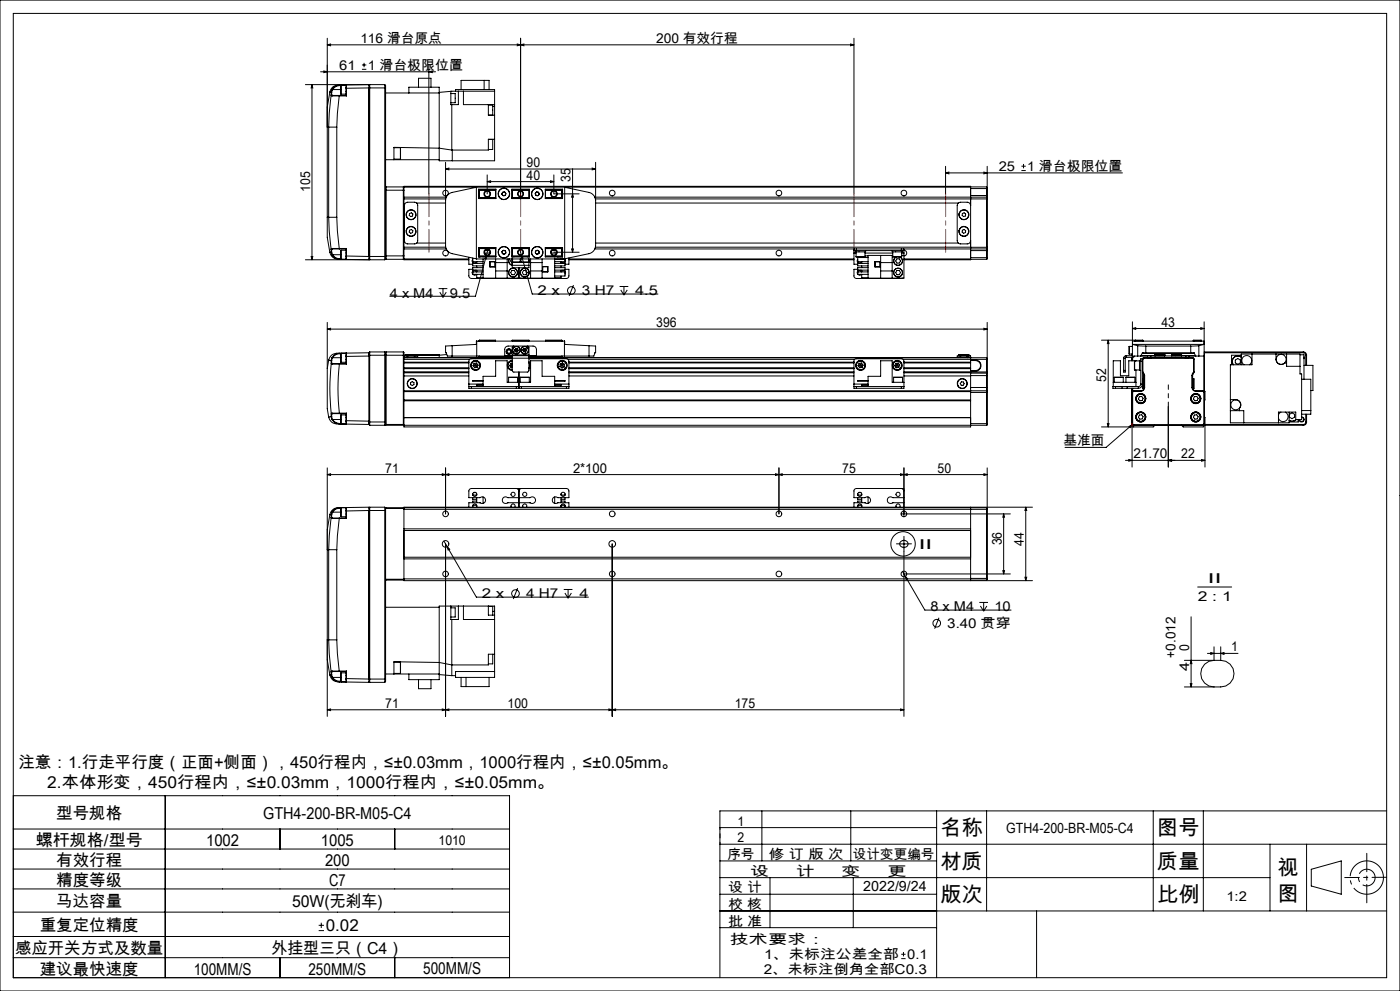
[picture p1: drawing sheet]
<svg xmlns="http://www.w3.org/2000/svg" width="420mm" height="297mm" viewBox="0 0 420 297" stroke-linecap="round" stroke-linejoin="round" font-family="sans-serif">
<g fill="none" stroke="#000" stroke-width=".3">
<path d="M0 0h420v297h-420zM4 4h412v289h-412zM98.2 13.4l1-.2v.5zM98.2 11.5v53.6M108.6 19.5h1.3M109.2 18.8v1.3M128.7 19.5v38.6M155.2 13.2l1 .2-1 .3zM156.2 13.4l1-.2v.5zM156.2 11.5v46.6M255.2 13.2l1 .2-1 .3zM256.2 11.5v46.6"/>
<path d="M256.2 13.4h-158M91.6 25.4h23.8M93.6 25.4l.2 .9h-.5zM93.6 25.4v52.5M96.2 21.5h34.5M97.2 21.3l1 .2-1 .3zM98.6 38.1h2.4M98.6 38.1v27M99 27.6l-.8 4.5v6h.4M99 27.6l.4 .1M99.3 28.5l-.5 5.4-.2 4.2M99.3 28.5l.3 .2"/>
<path d="M99.4 27.7l-.1 .8M99.5 28.4l.3 .2M99.5 28.4l-.2 .1M99.5 27.6v.8M99.5 27.6l-.1 .1M99.6 28.7h2.2M99.7 26.8l-.3 .9M99.7 26.8h.1M99.8 28.6h2M99.8 28.6l-.2 .1M99.8 26.8l-.3 .8M99.8 26.8h2.5"/>
<path d="M101 38.1v27M101.8 28.7l-.8 9.4M101.8 28.6v.1M101.8 28.7h2.1M101.8 28.6h2M101.8 25.5h-.2a2.59 2.59 0 0 0-2.6 2.1M101.8 25.5l8.9-.1v.9M101.8 25.5l-1.1 .3-1 1M101.8 25.5v.1M101.8 25.6l-.8 .2-1.2 1M101.8 25.6h.5M102.3 25.5v2.7"/>
<path d="M102.3 25.5h1.5v3.1M102.3 28.2h1.5M103.8 25.6l.1-.1v1M103.8 26.5h.1M103.8 28.6l.1 .1M103.9 26.5v2.2M108.6 20.8h1.3M110.7 25.6l.2-.2v52.5l-.2-.3M110.7 26.3v50.6M110.7 26.3l-6.8 .2M110.7 26.3h5M115.4 25.4v52.5"/>
<path d="M115.4 25.4l.3 .2v.7M115.7 26.3v30.7M115.7 27.9h16.1M122.7 27.9v-1.8h9.1v22.1h16.6v-13.7M125.6 26.1v-2.6h3.7v2.6M128.7 21.5l1-.2v.5zM135.3 28h1.3v2.8h-1.3M135.3 27.4l-3.5 .3M135.5 31.4v13.6M136.7 27.3v-.5h11.7v5.1M137.5 27.3v4.1h-2.2v-4M138.3 26.8v-2.7h8.4v2.7"/>
<path d="M139 27.3v4.1h9.4M145.2 24.1v2.7M146.5 31.5h1.3v3M146.5 31.4v3.1h1.9M147.8 31.9h.6M148.4 31.9v2.6M148.4 27.3l-13.1 .1M115.7 57v19.7M115.7 47.9h16.1M115.7 57h5.5M115.8 56v21.7M115.8 56h5.2"/>
<path d="M115.8 56l-.1 .2M118.2 47.7h1.9M118.2 44.3h1.9M120.1 44.3l.1 1.7M120.1 44.3v1.7M120.1 46v1.7M120.2 46l-.1 1.7M121 56v21.7M121 56l.2 .2M121.2 56.1v-.3h170v.3M121.2 56.2v.8M121.2 56.1v.1"/>
<path d="M121.2 57v19.7M121.2 59.6h12.5M121.2 59.1h12.7M121.2 56.1h170M133.7 50.7l1-.3v.5zM133.7 48.6v25l.1 .9 .6 .8 .8 .6 7.7 1.7M133.7 50.7h45M135.5 45l-3.7-.6-13.6-.2v3.7M135.7 45v3.2M142.9 56.1l-7.7 1.7-1.1 .9-.4 1.4M142.9 56.1v21.5M143 56.1h-.1"/>
<path d="M143.6 59.1h.1M143.6 56.7h5.2v2.8h-5.2zM143.7 57v2.5M143.7 57h5M143.8 56.9v2.5M143.8 56.9h5M143.8 56.9l-.1 .1M143.8 59.4h5M143.9 59.4v.1M146.2 54.4l1-.2v.5zM146.2 52.4v5.7M146.2 54.4h20"/>
<path d="M146.5 41.8h1.3v3h-1.3M148.4 41.7h-1.9v3.3h-11M148.7 56.9v2.5M148.7 59.2h-5l.1 .2M150.6 58.2l.4 .4M150.8 57.6l-.2 .6M151.4 57.6h-.6M151.4 57.6l.3 .4M151.5 58.6h-.5M151.7 58l-.2 .6M153.6 56.7h5.2v2.8h-5.2zM153.6 56.9h5.2"/>
<path d="M153.6 59.4h5.2M153.7 56.9v2.5M153.7 57h5M153.7 59.2h5M158.7 56.9v2.5M160.6 58l.2 .6M160.8 58.6h.6M160.9 57.6l-.3 .4M160.9 57.6h.6M161.5 57.6l.2 .6M161.7 58.2l-.3 .4M163.6 56.7h5.2v2.8h-5.2z"/>
<path d="M163.6 56.9h4.9M163.7 56.9v2.5M163.7 57h5M163.7 59.2h5l-.2 .2h-4.9M165.2 54.2l1 .2-1 .3zM166.2 52.4v5.7h7.5M168.5 56.9v2.6M168.5 56.9l.2 .1M168.7 57v2.5M168.7 59.1h.1M169.3 56.1h.1M169.4 56.1l7.8 1.7 1.1 .9 .4 1.4"/>
<path d="M169.4 56.1v21.5M171.8 58.1l.2 1h-.5zM171.8 50.5v25.1M177.7 50.4l1 .3-1 .2zM178.4 59.1h117.6M178.7 48.6v25l-.2 .9-.6 .8-.7 .6-7.8 1.7M283.7 51.8l1-.2v.5zM283.7 49.8v8.3M283.7 51.8h53M291.2 58.6v15.5M291.2 58.6h5v.7M291.2 56.1v2.5"/>
<path d="M291.2 56h4.8M295.2 51.6l1 .2-1 .3zM296 59.1v15.5M296 56v3.1M296 56l.2 .5h-5M296 59.1l.2 .2M296.2 59.3v.3h-117.6M296.2 49.8v24.3M306.4 51.1h1.3M306.4 49.8h1.3M307.1 49.1v1.3M91.6 77.9h23.8"/>
<path d="M93.3 76.9h.5l-.2 1zM98.2 65.1v6l.8 4.5M98.2 65.1h.4M98.6 65.1l.2 4.3 .5 5.3M98.6 65.1h2.4M99 75.6a2.63 2.63 0 0 0 2.8 2.1M99.3 74.7l.2 .1M99.3 74.7l.1 .9M99.4 75.6h.1M99.4 75.6l.3 .8M99.4 75.6h-.4M99.5 75.6l.3 .7"/>
<path d="M99.5 74.8v.8M99.6 74.5h2.2M99.6 74.5l-.3 .2M99.6 74.5l.2 .1M99.7 76.4a2.75 2.75 0 0 0 2.1 1.3M99.8 74.6h2M99.8 74.6l-.3 .2M99.8 76.3l-.1 .1M99.8 76.3l.5 .7 1.5 .5M99.8 76.3h2.5M101 65.1l.8 9.4M101.8 74.5v.1"/>
<path d="M101.8 74.6h2M101.8 74.5h2.1M101.8 77.5v.2M101.8 77.5l.5 .1M102.3 75v2.7M102.3 75h1.5M103.8 76.7h.1M103.8 74.6v2.9M103.8 77.5v.2h-1.5M103.9 76.7v1l-.1-.1M103.9 74.5l-.1 .1M103.9 74.5v2.2"/>
<path d="M103.9 76.7l6.8 .2M110.7 76.9v1l-8.9-.2M110.7 76.9h5M115.7 76.7v.9l-.3 .3M115.7 76.7h5.5M115.7 77.5l.1 .2M115.8 77.7h5.2M121.2 71.9l.2 .6M121.2 77.6v.3h19.5M121.2 76.7v.8M121.2 77.5v.1M121.2 74.6h12.7"/>
<path d="M121.2 74.1h12.5M121.2 77.6h19.5M121.2 77.5l-.2 .2M121.4 61.2l-.2 .6M121.6 60.9l.7-.3h2a.96 .96 0 0 1 1 1v10.5a.96 .96 0 0 1-1 1h-2a.96 .96 0 0 1-1-1v-10.5zM122.9 64l.5-.2 .5 .3-.1 .6-.6 .2-.4-.3zM122.9 69l.5-.2 .5 .3-.1 .6-.6 .2-.4-.3zM125 60.9h8.7M125 72.8h8.7M140.7 77.1v2.1h1.1M141.8 77.7l-.1 .8 .5 .4M141.8 77.4v1"/>
<path d="M141.8 78.4h3.1M141.8 78v.4M141.9 78.4a.61 .61 0 0 0 .5 .4 .61 .61 0 0 0 .6-.4v.5M142.9 77.6h26.4M143 78.7l-.4 .2M143 79.7v.5M143.6 75.5h.1M143.6 76.9h.4M143.6 74.6h.1M143.6 74.2h5.2v2.8h-5.2zM143.6 75.1h.1M143.7 74.2v2.5"/>
<path d="M143.7 76.7h5M143.7 76.7l.1 .2M143.8 74.4v2.5M143.8 74.4l-.1 .1h5M143.8 76.9h5M143.8 74.4h5M143.9 74.2v.2M144 76.9v.1M144 76.9h.1M144.9 76.9v.1M144.9 77.6v5.8h21.5v-5.8M144.9 78.9h-3.1v.8h3.1"/>
<path d="M145.4 75.8h1.6M145.5 75.1h1.3M145.9 76.6v1l-.5-.1zM146.4 74.6l-3.8 14.2h-25.7M147 78.4h1.6v1.6h-1.6zM148.5 78.5v1.4h-1.5M148.7 74.4v2.5M148.7 76.9v.1M148.7 77.6v5.8M148.7 78.7h3.5M150.6 75.4l.1 .6M150.7 76l.6 .2"/>
<path d="M151.1 75l-.5 .4M151.1 75l.5 .2M151.6 75.2l.1 .6M151.7 75.8l-.4 .4M152.2 77.6v5.8M152.7 77.6a1.3 1.3 0 0 0 1 1.9M152.8 77.6a1.33 1.33 0 0 0 .9 1.9M153.5 77.6l-.3 .6 .5 .6M153.6 74.2h5.2v2.8h-5.2zM153.6 76.9h5.2M153.6 74.4h5.2M153.6 76.9h.1"/>
<path d="M153.7 79.5v.8h5v-.8M153.7 74.4v2.6M153.7 77.6v1.9M153.7 74.5h5M153.7 76.7h5M153.7 79.5h5M153.8 78.6h2.3M153.8 77.6v1M154.2 76.9v.1M155.9 74.8l.5 1.7M156.1 77.6v1M156.3 78.6h2.3"/>
<path d="M156.3 77.6v1M156.4 76.5l.5 .9-.5 .1zM156.4 76.5l3.3 11.6h37.7M158.2 76.9v.1M158.6 77.6v1M158.7 77.7v1M158.7 76.9h.1M158.7 77.9v.7M158.7 74.4v2.6M158.7 77.6v1.9M159.2 77.6v5.8M159.2 78.7h3.4"/>
<path d="M160.7 75.9l.5 .3M160.7 75.3v.6M161.2 75l-.5 .3M161.2 75l.5 .3M161.7 75.9l-.5 .3M161.7 75.3v.6M162.6 77.6v5.8M162.8 79.9h1.6v1.6h-1.6zM163.6 74.4l5.1 .1h-5M163.6 76.9h4.9M163.6 74.2h5.2v2.8h-5.2zM163.7 74.4v2.5"/>
<path d="M163.7 76.7h5M164.3 79.9h-1.5v1.6h1.5M165.4 75.8h1.6M165.5 75.1h1.3M166.2 75.6h7.5M166.4 76.9v.1M166.4 78.9h3.1v.8h-3.1M166.4 77.7h3.1M166.4 78.4h3.1M167.3 76.9l.1 .1M167.3 76.9h1.5M167.3 76.9h.1"/>
<path d="M168.3 78.7l.4 .2M168.3 77.6v.1M168.3 78.4v.5M168.3 79.7v.5M168.3 78.4a.61 .61 0 0 0 .6 .4 .61 .61 0 0 0 .6-.4M168.5 77.6l-.1 .1M168.5 74.2v2.7M168.7 74.2v2.5M168.7 74.6h.1M168.7 75.5h.1M168.7 75.1h.1M168.7 76.7l-.2 .2"/>
<path d="M168.7 77.6l-.1 .1M169.1 77.6l.2 .1M169.4 77.6l.1 .1M169.4 77.6h-.1M169.5 77.7l.1 .8-.5 .4M169.5 78v.4M169.5 77.7v.7M170.7 77.9h85.5M170.7 77.3v1.9h-1.2M170.7 77.6h85.5M171.5 74.6h.5l-.2 1zM178.4 74.6h78.5"/>
<path d="M178.6 74.1h117.6M178.7 60.9h108.8M178.7 72.8h108.8M256.2 75.1h.7M256.2 75.1v.7M256.2 74.6v.5M256.2 75.8v3.4h1.1M256.2 75.8h.6M256.7 75.1v.4h3v-.4M256.8 76.9h2.7M256.8 75.5v1.4M256.9 74.6v.5"/>
<path d="M256.9 74.6h13.5M256.9 75.1h13.5M257.3 77.7l-.1 .8 .5 .4M257.3 78.4h3.1M257.3 78v.4M257.4 78.4a.61 .61 0 0 0 .5 .4 .61 .61 0 0 0 .6-.4v.5M258.5 78.7l-.4 .2M258.5 77v.2M258.5 79.7v.5M259.5 75.5v1.4M259.5 76.7h.9M259.5 75.8h8.3"/>
<path d="M260.4 77.2h-3.1v1.2M260.4 78.9h-3.1v.8h3.1M262.5 78.4h1.6v1.6h-1.6zM264 78.5v1.4h-1.5M264.2 76.5v6.9M264.2 78.7h3.5M267.7 75.1v.4h3v-.4M267.7 76.5v6.9M267.8 76.9h2.7M267.8 75.5v1.4M268.8 77a1.35 1.35 0 0 0-.4 2.1 1.35 1.35 0 0 0 2.1 0 1.35 1.35 0 0 0-.4-2.1M268.9 77a1.3 1.3 0 0 0-.5 2 1.3 1.3 0 0 0 2.1 0 1.3 1.3 0 0 0-.6-2"/>
<path d="M269.1 77.6h.7l.4 .6-.4 .6h-.7l-.4-.6zM270.4 75.1h.8M270.4 74.6h25.6M270.4 74.6v.5M270.5 75.5v1.4M270.5 76.5h.7M270.5 75.8h.7M271.2 75a.85 .85 0 0 1 .8 .8 .85 .85 0 0 1-.8 .9M271.2 75.1v.7M271.2 74.6v.5M271.2 75.8v7.6h-10.8v-6.9h7.4M271.2 77.6h20"/>
<path d="M288.7 69l.5-.2 .5 .3-.1 .6-.5 .2-.5-.3zM288.7 64l.5-.2 .5 .3-.1 .6-.5 .2-.5-.3zM291.2 61.6a1.02 1.02 0 0 0-1-1h-2a1.02 1.02 0 0 0-1 1v10.5a1.02 1.02 0 0 0 1 1h2a1.02 1.02 0 0 0 1-1M291.2 74.1v.5M291.2 77.6v.3h-20M291.2 74.6v.5M291.2 75.1v2.5M291.2 77.7h4.8M291.2 75.1h5M291.2 77.2h5M296 74.6v3.1M296.2 74.1v.4"/>
<path d="M296.2 74.5v.6M296.2 77.2l-.2 .5M296.2 75.1v2.1M296.2 74.5l-.2 .1M98.2 98.6l1-.2v.5zM98.2 96.6v13.9M98.2 98.6h198M131.6 86.5h2.6M131.9 87.6l1 1.5M132.9 86.5v2.6M133.9 87.6l-1 1.5M141.8 80.7h-1.1v2.3l.7 .5 13.9-.1"/>
<path d="M141.8 81.5v.7h3.1M141.8 81.5h3.1M141.8 81.5v.4M141.9 82.2a.73 .73 0 0 0 1.1 0M142.1 82.2h.6M142.2 81l-.5 .4 .1 .8M142.6 81l.4 .2M143 81v.5a.61 .61 0 0 0-.6-.4 .61 .61 0 0 0-.5 .4M143 82.2v1h1.9M144.9 80.2h-3.1v.8h3.1M148.7 81.2h3.5M153.6 81.1h.7l.4 .6-.4 .6h-.7l-.4-.6z"/>
<path d="M155.7 80.3v3.1M157.1 81.1h.7l.4 .6-.4 .6h-.7l-.4-.6zM159.2 81.2h3.4M166.4 80.2h3.1v.8h-3.1M166.4 81.5h3.1M168.3 81v.5M168.3 82.7v.5h-1.9M168.3 81.5a.61 .61 0 0 1 .6-.4 .61 .61 0 0 1 .6 .4M168.7 81l-.4 .2M169.1 81l.5 .4-.1 .8M169.5 80.7h1.2l-.1 2.3-.7 .5-13.9-.1M169.5 81.5v.4"/>
<path d="M169.5 81.5v1.2h-3.1M172 85.4l-1.3 3.3M185.9 85.9h2.6M186.2 86.9l1 1.5M187.2 85.9v2.5M188.2 86.9l-1 1.5M257.3 80.7h-1.1v2.3l.7 .5 13.9-.1M257.3 81.5v.7h3.1M257.3 81.5h3.1M257.3 81.5v.4M257.4 82.2a.73 .73 0 0 0 1.1 0M257.6 82.2h.7"/>
<path d="M257.7 81l-.5 .4 .1 .8M258.1 81l.4 .2M258.5 81v.5a.61 .61 0 0 0-.6-.4 .61 .61 0 0 0-.5 .4M258.5 82.2v1h1.9M260.4 80.2h-3.1v.8h3.1M264.2 81.2h3.5M269.1 81.1h.7l.4 .6-.4 .6h-.7l-.4-.6zM295.2 98.4l1 .2-1 .3zM296.2 96.6v14.9M339.7 98.5l1-.3v.5zM339.7 96.4v10.7M339.7 98.5h21.5"/>
<path d="M360.2 98.2l1 .3-1 .2zM361.2 96.4v10.3h-1.5M98.2 110.5v12l.4 2.5M98.6 107.9l-.4 2.6M98.6 107.9h.1M98.6 107.9l.7 .2M99.3 108.1l.1 .8M99.4 108.9a67.8 67.8 0 0 0 0 15.1M99.4 108.9l.3 .2M99.5 108.8l.3 .2M99.5 108.8l-.1 .1M99.5 108v.8"/>
<path d="M99.5 108l-.2 .1M99.6 107.1l-.3 1M99.6 107.1l.2 .1M99.7 109.1h2.1M99.8 107.2l-.3 .8M99.8 107.2h2.5M99.8 109h2M99.8 109l-.1 .1M101.8 105.9a2.78 2.78 0 0 0-3.2 2M101.8 105.9a2.54 2.54 0 0 0-2.2 1.2M101.8 105.9v.1M101.8 106l-.9 .2-1.1 1"/>
<path d="M101.8 106h.5M101.8 109.1a64.1 64.1 0 0 0 0 14.7M101.8 109v.1M101.8 109.1h2.1M101.8 109h2M102.3 105.9v2.7M102.3 105.9h.1M102.3 105.9l1.5 .1M102.3 108.6h1.5M103.8 106l.1-.2v1M103.8 106.8h.1M103.8 109l.1 .1"/>
<path d="M103.8 106v3M103.9 106.8v2.3M110.7 105.7v1M110.7 105.7v.8h11.1M110.7 106.7l-6.8 .1M110.7 106.7v19.5M110.7 105.7l-8.9 .2M110.9 105.5v22M110.9 105.5h4.5M110.9 105.5l-.2 .2M115.4 105.5v22M115.4 105.5l.3 .2"/>
<path d="M115.8 105.5l-.1 21M115.8 105.5v21.7M115.8 105.5h5.2M121 105.5v21.7M121 105.5l.2 .1v11.5M121.2 117.1v.3M121.2 117.4v10.5h170v-10.5M121.2 117.4h170M121.2 119.9h170M121.2 117.1h174.8M121.2 110.5h19.5M121.2 110.4h19.5"/>
<path d="M121.2 108.5h19.5M121.2 108.7h19.5M121.2 108.8h19.5M121.2 110.3h19.5M121.2 111.4h19.5M121.2 107.7h19.7M121.2 111.7h19.5M121.2 112.7h19.5M121.8 106.6l.1 .1M121.8 106.3h3M121.8 106.6h3M121.8 106.3v.3"/>
<path d="M122.2 107.2h.1M122.3 106.7v.5h-1.1h32.5M122.3 106.7h-1v.5M122.3 106.7h2M123.2 114.7l.4-.3 .6 .2v.6l-.5 .3-.5-.2zM124.3 106.7h1v.5M124.3 106.7v.5h.7M124.8 106.6l-.1 .1M124.8 106.6h.1M124.8 106.3v.3M124.8 106.3h7v.9M134 106.3l-2.2 .2h-7"/>
<path d="M135.6 103.6l-1.9 .1v2h.2a.92 .92 0 0 0 .3 .9 .92 .92 0 0 0 1 .1h18.5M135.6 103.6l.1 3.6M135.6 103.6l7.3-.4v-1h26.5v1l7.3 .4M140.7 115.8v.6h.7M140.7 115.8h.7M140.7 115.1v.7M140.7 115.1h4.2M141.4 115.8h13.5M141.4 115.8v.6M141.4 116.4h13.5M141.9 109.6l.5 .6M142.2 108.9l-.3 .7"/>
<path d="M142.2 108.9l.5 .6M142.7 109.5l-.8 .1M142.7 109.5l-.3 .7M142.7 109.5l.4 .6M143 108.8l.4 .6M143 108.8l-.8 .1M143 108.8l-.3 .7M143 102.2v4.5M143.1 110.1l-.7 .1M143.4 109.4l-.3 .7M143.4 109.4l-.7 .1M143.7 102.1h5"/>
<path d="M143.7 102.1v.1M143.7 106.7v.5M143.7 106.9h10M143.8 101.9h4.9v.3M143.8 101.9v.3M143.8 106.7v.5M143.8 101.9l-.1 .2M144.9 115.2h-1.9v.4h1.9M144.9 115.8v-3h3.8v-4.7h3.5v6.5h7v-6.5h3.4v4.7h3.8v3M144.9 114.1h-3.1l3.1 .1M151.4 106.7v-2a1.02 1.02 0 0 1 1-1h7.5a1.02 1.02 0 0 1 1 1v2M151.4 106.6h9.5"/>
<path d="M152.6 113.1h2.7M152.6 113.1v1.5M152.9 109.6l.5 .6M153.2 108.9l-.3 .7M153.2 108.9l.5 .6M153.7 106.4v.9M153.7 108a1.5 1.5 0 0 0-1.5 1.5 1.5 1.5 0 0 0 1.5 1.5M153.7 108.2a1.36 1.36 0 0 0-1.4 1.3 1.36 1.36 0 0 0 1.4 1.4M153.7 107.5l-12.7 .1-.3 .7v6.8M153.7 108.2a1.29 1.29 0 0 0-1.3 1.3 1.29 1.29 0 0 0 1.3 1.3M153.7 102.2v-.3h5v.3M153.7 106.4h5"/>
<path d="M153.7 107.3h5M153.7 107.3v3.7M153.7 108.9h-.5M153.7 110.2h-.3M153.7 109.5l-.8 .1M153.7 109.5l-.3 .7M153.7 102.1h5M154.2 103.7l-.5 .4v2.3M154.3 104.9l.3 .5M154.3 104.9h.6M154.6 105.4l.5 .1M154.7 104.4l-.4 .5"/>
<path d="M154.7 104.4l.6 .1M154.7 104.4l.2 .5M154.9 115.8h1.5M154.9 116.4h.8M154.9 104.9l.6 .2M154.9 104.9l.2 .6M154.9 104.9l-.3 .5M154.9 115.8v.6M155.3 113.1v1.5M155.3 104.5l.2 .6M155.3 104.5l-.4 .4M155.5 105.1l-.4 .4"/>
<path d="M155.7 116.4h.7M155.7 111.5v4.9M156.1 113.1h2.7M156.1 113.1v1.5M156.4 115.8h13.5M156.4 116.4h13.5M156.4 115.8v.6M156.8 104.9l.3 .5M156.8 104.9h.6M157.1 105.4l.5 .1M157.2 104.4l-.4 .5M157.2 104.4l.6 .1"/>
<path d="M157.2 104.4l.2 .5M157.4 104.9l-.3 .5M157.4 104.9l.6 .2M157.4 104.9l.2 .6M157.8 104.5l.2 .6M157.8 104.5l-.4 .4M158 105.1l-.4 .4M158.2 103.7l.5 .5v2.2M158.7 107.3l-.2 4.1-4.4 .1-.4-.5M158.7 106.4v.9M158.7 108.4l.1 .1a1.48 1.48 0 0 1-.1 2.1M158.7 108.6a1.42 1.42 0 0 1 0 1.8"/>
<path d="M158.7 107.5l11.5 .1 .5 .7v6.8M158.7 108.7v.1a1.29 1.29 0 0 1 0 1.5M158.7 107.2h137.3M158.7 106.7h18M158.7 106.9h10M158.8 113.1v1.5M163.7 102.1h5M166.4 115.2h1.9v.4h-1.9M166.4 114.1h3.1l-3.1 .1M166.4 115.1h4.3M168 109.9l.6 .4M168.1 109.1l-.1 .8"/>
<path d="M168.1 109.1l.6 .4M168.5 101.9h-4.8v.3M168.5 101.9v.3M168.5 106.7v.5M168.5 101.9l.2 .2M168.7 109.5l-.7 .4M168.7 109.5l-.1 .8M168.7 109.5l.6 .5M168.7 102.1v.1M168.7 106.7v.5M168.7 108.8l-.6 .3M168.7 108.8l.6 .4"/>
<path d="M168.7 108.8v.7M169.3 110l-.7 .3M169.3 102.2v4.5M169.3 109.2v.8M169.3 109.2l-.6 .3M169.9 115.8h.8M169.9 115.8v.6M170.4 107.7h86M170.7 115.8v.6h-.8M170.7 115.1v.7M170.7 110.5h85.5M170.7 110.4h85.5"/>
<path d="M170.7 108.5h85.5M170.7 108.7h85.5M170.7 108.8h85.5M170.7 110.3h85.5M170.7 111.4h85.5M170.7 111.7h85.5M170.7 112.7h85.5M176.7 103.6l2 .1v2h-.3a.89 .89 0 0 1-.3 .9 .89 .89 0 0 1-1 .1h-.4M176.7 103.6v3.1M256.2 115.8h.7M256.2 115.8v.6h.7M256.2 115.1v-7l.3-.5 14.1-.1 .4 .3 .2 .5v8.1h-.8"/>
<path d="M256.2 115.1v.7M256.2 115.1h4.2M256.9 115.8h13.5M256.9 116.4h13.5M256.9 115.8v.6M257.4 109.6l.5 .6M257.7 108.9l-.3 .7M257.7 108.9l.5 .6M258.2 109.5l-.8 .1M258.2 109.5l-.3 .7M258.2 109.5l.4 .6M258.5 108.8l.4 .6"/>
<path d="M258.5 108.8l-.8 .1M258.5 108.8l-.3 .7M258.6 110.1l-.7 .1M258.9 109.4l-.3 .7M258.9 109.4l-.7 .1M260.4 115.2h-1.9v.4h1.9M260.4 114.1h-3.1l3.1 .1M268.1 113.1h2.7M268.1 113.1v1.5M268.4 109.6l.5 .6M268.7 108.9l-.3 .7M268.7 108.9l.5 .6"/>
<path d="M269.2 109.5l-.8 .1M269.2 109.5l-.3 .7M269.2 109.5l.4 .6M269.5 108.8l.4 .6M269.5 108.8l-.8 .1M269.5 108.8l-.3 .7M269.6 110.1l-.7 .1M269.9 109.4l-.3 .7M269.9 109.4l-.7 .1M270.4 115.8h.8M270.4 115.8v.6M270.8 113.1v1.5"/>
<path d="M271.2 110.5h20M271.2 110.4h20M271.2 108.5h20M271.2 108.7h20M271.2 108.8h20M271.2 110.3h20M271.2 114.6h-3.5v-6.5h-3.5v4.7h-3.8v3M271.2 111.4l25 .1M271.2 111.7h20M271.2 112.7h20M287.7 106.6l.1 .1M287.7 106.3h3"/>
<path d="M287.7 106.6h3M287.7 106.3v.3M288.2 106.7v.5h-.7M288.2 106.7h-1v.5M288.2 106.7h2M288.4 114.4l.6 .1 .2 .5-.3 .5h-.5l-.3-.6zM290.2 106.7v.5h1M290.2 106.7h1v.5M290.7 106.6l-.1 .1M290.7 106.6h.1M290.7 106.3v.3M291.2 112.7v4.7"/>
<path d="M291.2 107.2v4.6M291.2 111.8v.9M291.2 107.9h1.5M291.2 117.6h5M291.2 116.1h5M291.2 111.1h1.5M291.2 111.2h1.5M291.2 111.8h4.8M291.2 108.1h1.5M291.2 112.6h5M292.7 107.9a1.66 1.66 0 0 1 1.6 1.7 1.66 1.66 0 0 1-1.6 1.6M292.7 108.1a1.5 1.5 0 0 1 1.5 1.5 1.5 1.5 0 0 1-1.5 1.5"/>
<path d="M292.7 107.9v.2M292.7 111.1v.1M296 117.1v10.4M296 111.8v5.3M296 107.2v4.6M296 107.2l.2 .5h-25.3M296 117.1l.2 .2M296.2 117.3v.3M296.2 116.1v1.2M296.2 111.5v.2M296.2 111.7v.9M296.2 112.6v3.5"/>
<path d="M296.2 117.6v9.4M296.2 111.7l-.2 .1M330.4 101.9h12.4M332.5 101.9v26M332.5 101.9l.2 1.1h-.5zM334 115.8l-.1 .6h.7M334 114.6h6.8M334 115.8h7.5M334.3 113.1h2.7M334.3 113.1v1.5M334.6 116.4h2M334.6 115.8v.6"/>
<path d="M336.6 116.4h1.5M336.6 115.8v.6M337 113.1v1.5M337.1 111v.5h.5v-.5M337.1 107.3h.5M337.1 111h.5M337.1 107.3v3.7M337.6 107.3v3.7M337.8 113.1h2.7M337.8 113.1v1.5M337.8 106.6l-.5 .2-.2 .5M337.8 107.1l-.2 .2"/>
<path d="M337.8 106.6h1.9M337.8 106.6v.5M337.8 107.1h1.9M338.1 116.4h3.4M338.1 115.8v.6M338.8 103.8v2.3M338.8 106.1h.9M338.8 103.8h.9M339.5 106.5h.2M339.5 119.9l.1 .1M339.5 106.5v.1M339.5 107.1v1"/>
<path d="M339.5 116.4v10.1M339.5 106.1v.4M339.6 107.1v1M339.6 116.4v.7M339.6 117.6v9.4M339.6 117.6h.2M339.7 106.1l-.1 .5M339.7 102.2h21.5M339.7 106.7h1.6M339.8 107.1v1M339.8 116.4v.7M339.8 117.6v9.4"/>
<path d="M340.1 117.3l-.3 .3M340.1 117.3h-.3l-.2 .3M340.1 117.3h2.1M340.3 108.2l.1 2.7zM340.4 106.7l-.7 .4M340.4 110.9h1.4M340.5 102.1h2.5M340.5 102.1v.1M340.5 113.1v1.5M340.5 102.1l.1-.2v.3M340.8 108.1v.1M340.8 110.9v4.9"/>
<path d="M341.3 103.6l2.4 .1M341.3 106.7h.9M341.3 103.6v3.1M341.5 115.8v.6M341.8 118.9l.7-.1 .4 .6-.2 .6-.8 .1-.4-.5zM341.8 108.2l-3.2-.1v4.5h-2.5v-4.5h-2.1v7.7M342.2 117.1h-2.6l-.1 .3M342.2 108h-.4v3h.4M342.2 115.1l-.2 .5-.5 .2M342.2 106.7h2M342.2 115.1h.5M342.2 108.3h.5"/>
<path d="M342.2 108.3v6.8M342.2 117.1v.2M342.3 106.6h4.2M342.7 107.7v-.2h-.5v.8M342.7 115.1a1.26 1.26 0 0 1-1.2 1.3M342.7 107.7h.2M342.7 107.7v7.4M342.8 105.9h15.3M342.8 101.9v.3M342.8 105.7v.2M342.8 101.9l.2 .2M342.9 113.4v3"/>
<path d="M342.9 111.5l.1 .2M342.9 111.5l-.2 .1 .2 .2M342.9 113.4h.2M342.9 116.4h.2M342.9 107.7v3.8M342.9 111.8l.3 .8M342.9 111.9l.3 .8M342.9 105.7l-.1 .2M343 102.1v.1M343 111.7l.4 .9M343 111.7l-.1 .1M343.1 113.4l.1 .2"/>
<path d="M343.1 113.4v3M343.2 112.6l-.1 3.8M343.2 107.3l-.3 .4M343.2 107.2l-.5 .5M343.2 107.2h14.5M343.2 107.3h14.5M343.2 112.6h.2M343.2 107.2v.1M343.3 107.2l-.6 .5M343.4 116.1a1.14 1.14 0 0 1-1.2 1.2M343.4 116.1h-.2a.96 .96 0 0 1-1 1M343.4 112.6v3.5"/>
<path d="M343.7 105.7h-.2a1.01 1.01 0 0 0-1.3 1M343.7 103.7h13.5M343.7 105.7h13.5M343.7 103.7v2M344.2 106.7h1v.5h-1zM344.5 107.2h.1M345.2 106.7h10.5M345.5 107.2h.1M346.5 106.3h3M346.5 106.6l.1 .1M346.5 106.6h3M346.5 106.3v.3"/>
<path d="M349.5 106.6l-.1 .1M349.5 106.3v.3M351.5 106.3h3M351.5 106.6v.1M351.5 106.6h3M351.5 106.3v.3M354.5 106.6l-.1 .1M354.5 106.6h4.2M354.5 106.3v.3M355.5 107.2h.1M355.7 106.7h1v.5h-1zM356.5 107.2h.1"/>
<path d="M356.7 106.7h2M357.2 105.7h.3a1.01 1.01 0 0 1 1.2 1M357.2 103.7v2M357.6 116.1a1.14 1.14 0 0 0 1.1 1.2M357.6 116.1h.1M357.6 112.6h.1M357.6 112.6v3.5M357.7 107.2l.5 .5M357.7 107.3l.4 .4M357.7 116.1a1.02 1.02 0 0 0 1 1M357.7 107.2v.1M357.7 112.6v3.5"/>
<path d="M357.9 113.4l-.1 .2M357.9 113.4v3M357.9 113.4h.2M357.9 116.4h.2M358 111.7l-.4 .9M358 102.1h2.5M358 102.1v.1M358 111.7l.1 .1M358 111.9l-.2 .5 .1 4M358 105.7l.1 .2M358.1 111.5l-.1 .2M358.1 111.8l-.4 .8"/>
<path d="M358.1 111.5h.1M358.1 107.7h.1M358.1 107.7v3.8M358.1 113.4v3M358.1 101.9h2.2M358.1 101.9v.3M358.1 105.7v.2M358.1 101.9l-.1 .2M358.2 111.5l-.1 .3M358.2 107.7v3.8M358.3 118.9l.7-.1 .4 .6-.2 .6-.7 .1-.5-.5zM358.7 117.1l2.7 .1 .1 2.7-.2 .1"/>
<path d="M358.7 106.7h1M358.7 117.3h2.1M358.7 117.1v.2M359.7 103.6l-2.5 .1M359.7 103.6v3.1M360.3 101.9l.2 .2M360.3 101.9v.3M360.5 102.1v.1M360.8 117.3l.3-.1 .2 .4M360.8 117.3l.4 .3M361.2 117.6h.1M361.2 106.7v10.4"/>
<path d="M361.2 117.6v9.4M361.2 103.2h-21.4l1.5 .4M361.2 103.2l-1.5 .4M361.2 102.2v1M361.2 106l.1 .5M361.2 106.5h.1M361.2 105.5h29.8M361.2 105.7h29.8M361.3 106.5v10.6M361.3 117.6v9.4M369.1 119.8h1.6a1.56 1.56 0 0 1 1.4 .9 1.56 1.56 0 0 1-.3 1.7v.7M370.6 107.9l.7-.4 .8 .4v.9l-.8 .4-.7-.4z"/>
<path d="M371.3 106.6l1.1 .4M371.3 106.6a1.7 1.7 0 0 0-1.3 2.7M371.3 106.7a1.64 1.64 0 0 0-1.4 .9 1.64 1.64 0 0 0 .1 1.7M371.3 106.7l1.1 .3M372.4 106.5h-2.9v2.8M372.4 109.3v-3.2h17.6v6h.5v13.7h-1.8M373.2 109.3a1.5 1.5 0 0 1-.3-2.2 1.5 1.5 0 0 1 2.3 0 1.5 1.5 0 0 1-.4 2.2M375.6 106.1v3.2h-6.5v17.4h17.7v-3.2M382.8 106.1v1.6a1.55 1.55 0 0 0 .9 1.4 1.55 1.55 0 0 0 1.7-.3h.6M386 106.1v3.7h4M390 106.3h1.2v7.4M390.5 113.7h2.7v10.4h-2.7"/>
<path d="M391 105.7l.6 .3 .1 .5M391 105.5a.96 .96 0 0 1 1 1M391 105.5v.2M391.2 106.9v.6M391.2 109.5h2.7v7.5h-.7M391.7 106.5h.3M391.7 106.5v3M392 106.5v3M98.6 125a2.68 2.68 0 0 0 3.2 2.1M98.6 125h.1M99.3 124.8l.2 .1M99.3 124.8l.3 1"/>
<path d="M99.3 124.8l-.7 .2M99.4 124l.1 .1M99.4 124l-.1 .8M99.5 124.9l.3 .8M99.5 124.1v.8M99.6 125.8a2.75 2.75 0 0 0 2.2 1.3M99.7 123.8h2.1M99.7 123.8l-.3 .2M99.7 123.8l.1 .2M99.8 125.7l-.2 .1M99.8 125.7l.5 .7 1.5 .5M99.8 125.7h2.5"/>
<path d="M99.8 124h2M99.8 124l-.3 .1M101.8 126.9v.2M101.8 127.1l8.9 .1M101.8 126.9h.5M101.8 123.8v.2M101.8 123.8h2.1M101.8 124h2M102.3 127h.1M102.3 124.4v2.6M102.3 124.4v2.7M102.3 124.4h1.5"/>
<path d="M103.8 126.1h.1M103.8 124v3.1h-1.5M103.9 126.1v1l-.1-.1M103.9 123.8l-.1 .2M103.9 123.8v2.3M103.9 126.1l6.8 .1M110.7 126.2v1M110.7 127.2l.2 .3M110.9 127.5h4.5M115.7 126.5h-5v.7M115.7 126.5v1h180.3M115.7 127.2l-.3 .3"/>
<path d="M115.8 127.2l-.1 .1M115.8 127.2h5.2M121 127.2l.2 .1M121.2 120.1h170M121.2 125.1h170M121.2 125.2h170M291.2 127h5M296.2 127l-.2 .5M332.2 127h.5l-.2 .9zM338.6 137.7l1 .3-1 .2zM338.7 127.8l.9-.5-.6 .9zM339.5 126.5l.1 .5"/>
<path d="M339.5 126.5h.1M339.6 127l.5 .5M339.6 127h.2M339.6 127.3l-7.8 6.8h-12.3M339.8 127l.3 .3M340.1 127.9l-.5-.4v12.5M340.1 127.5h20.7M340.1 127.3h20.7M340.1 127.3v.2M341.8 124.4l.7-.1 .4 .6-.2 .7h-.8l-.4-.5zM346.5 127.5l-.5 .4h-15.6M350.5 138l1-.3v.5z"/>
<path d="M350.5 121.9v18.1M354.5 127.5l.5 .4h6l.5-.4h29.5M358.3 124.4l.7-.1 .4 .6-.2 .7h-.7l-.5-.5zM360.5 137.7l1 .3-1 .2zM360.8 127.3v.2M361.2 127l-.4 .3M361.2 127h.1M361.3 127l-.5 .5M361.3 125l.2 .1v14.9M361.5 127.2h29.5M361.5 138h-23.9M369.1 123.1h4v3.6"/>
<path d="M384.3 123.5l-.8 .9M385.6 123.5a1.5 1.5 0 0 1 .4 2.5 1.5 1.5 0 0 1-2.5-.6M386.9 124.2l.7-.5 .8 .5v.8l-.8 .5-.7-.5zM388.7 125.8v-2.3h-5.2v3.2M388.8 125.8a1.64 1.64 0 0 1-2 .2M388.8 125.8a1.78 1.78 0 0 1-2 .3M389.5 125.8v.7h-2.7M390.5 125.1a.62 .62 0 0 1 .6 .6 .62 .62 0 0 1-.6 .6 .62 .62 0 0 1-.6-.5M390.5 125a.77 .77 0 0 1 .7 .7 .77 .77 0 0 1-.7 .8 .77 .77 0 0 1-.8-.7M390.5 123h2.7M391 127.2v.3M391.7 126.5l-.1 .4-.6 .3"/>
<path d="M391.7 126.5h.3M391.7 124.1v2.4M392 126.5a.96 .96 0 0 1-1 1M392 124.1v2.4M98.2 142.2l1-.2v.5zM98.2 140.2v74.5M99 154.2l-.8 4.5v6h.4M99 154.2l.4 .1M99.3 155.2l-.7 9.5M99.3 155.2l.3 .2M99.4 154.3l-.1 .9M99.5 155l-.2 .2"/>
<path d="M99.5 155l.3 .3M99.5 154.3v.7M99.5 154.3h-.1M99.6 155.4h2.2M99.7 153.4l-.3 .9M99.7 153.4l.1 .1M99.8 155.3h2M99.8 155.3l-.2 .1M99.8 153.5l-.3 .8M99.8 153.5h2.5M101.8 155.4l-.8 9.3M101.8 155.3v.1"/>
<path d="M101.8 155.4h2.1M101.8 155.3h2M101.8 152.1h-.2a2.59 2.59 0 0 0-2.6 2.1M101.8 152.1l8.9-.1v1M101.8 152.1l-1.1 .3-1 1M101.8 152.1v.2M101.8 152.3l-.8 .2-1.2 1M102.3 152.3h-.5M102.3 152.1v2.8M102.3 152.1h1.5v.2M102.3 154.9h1.5M103.8 152.3l.1-.2v1"/>
<path d="M103.8 155.3l.1 .1M103.8 153.1h.1M103.8 152.3v3M103.9 153.1v2.3M110.7 153v50.5M110.7 153l-6.8 .1M110.7 153h5M110.9 152v52.5M110.9 152h4.5M110.9 152l-.2 .3M115.4 152v52.5M115.4 152l.3 .3"/>
<path d="M115.7 152.3v51.2M115.7 152.3h5.5M115.7 152.4h5.5M121.2 152.1h174.8M121.2 158.5h170M121.2 159h170M132.7 142l1 .2-1 .3zM133.7 140.2v13.8M133.7 142.2l1-.2v.5zM140.7 152v-1.3h3.2a1.04 1.04 0 0 0 1.5-.1 1.04 1.04 0 0 0 0-1.4 1.04 1.04 0 0 0-1.5 0h-3.2v-2.1l.2-.5 .5-.2h13.5l.5 .2 .3 .5 .2-.5 .5-.2h13.5l.6 .2 .2 .5v2.1h-3.3a1.04 1.04 0 0 0-1.4 0 1.04 1.04 0 0 0 0 1.4 1.04 1.04 0 0 0 1.4 .1h3.3v1.3M141.8 148l.1 .4 1.1-.1v-.3M141.8 149.2v.4h1.2"/>
<path d="M141.8 151.5v.3M141.9 151.4h1.1M141.9 152a.64 .64 0 0 1 .5-1 .64 .64 0 0 1 .5 1M142.1 147.6h.6M143 149.2v1.5M143 151.5v.3M143 150.2h-1.2v.5M144.9 148.9v2M150.8 149.3a1.08 1.08 0 0 1 1.6-.1h6.5a1.04 1.04 0 0 1 1.5 0 1.04 1.04 0 0 1 0 1.4 1.04 1.04 0 0 1-1.5 .1h-6.6a1.01 1.01 0 0 1-1.3-.1 1.01 1.01 0 0 1-.2-1.3zM153.4 152a.64 .64 0 0 1 .5-1 .64 .64 0 0 1 .5 1M155.3 146.5h.7M155.7 146.5v5.5"/>
<path d="M156.9 152a.63 .63 0 0 1 .5-1 .63 .63 0 0 1 .5 1M166.4 148.9v2M168.3 148v.3M168.3 149.2v1.5M168.3 151.5v.3M168.3 150.2h1.2v.5M168.3 151.4h1.2M168.4 152a.63 .63 0 0 1 .5-1 .63 .63 0 0 1 .5 1M169.5 148v.3l-1.2 .1M169.5 149.2v.4h-1.2M169.5 151.5v.3M232.7 142l1 .2-1 .3z"/>
<path d="M233.7 140.2v13.8M233.7 142.2l1-.2v.5zM257.3 148l.1 .4 1.1-.1v-.3M257.3 149.2v.4h1.2M257.3 151.5v.3M257.4 151.4h1.1M257.4 152a.64 .64 0 0 1 .5-1 .64 .64 0 0 1 .5 1M257.6 147.6h.7M258.5 149.2v1.5M258.5 151.5v.3M258.5 150.2h-1.2v.5M260.4 148.9v2"/>
<path d="M268.9 152a.64 .64 0 0 1 .5-1 .64 .64 0 0 1 .5 1M270.2 142l1 .2-1 .3zM270.3 154h32.8M270.8 146.5h.4M271.2 142.2l1-.2v.5zM271.2 140.2v14.7M271.2 147.1l-.3-.5-.5-.2h-13.5l-.5 .2-.2 .4v2.2h3.2a1.04 1.04 0 0 1 1.5 0 1.04 1.04 0 0 1 0 1.4 1.04 1.04 0 0 1-1.5 .1h-3.2v1.3M271.2 149.2h-3.3a1.04 1.04 0 0 0-1.4 0 1.04 1.04 0 0 0 0 1.4 1.04 1.04 0 0 0 1.4 .1h3.3M291.2 152v22M295.2 142l1 .2-1 .3zM296 152.1v21.7M296 152.1l.2 .5h-175"/>
<path d="M296.2 140.2v33.2M296.2 142.2h-198M301.1 154l.2 1h-.5zM301.1 154v18M307.7 152l.3 1h-.5zM307.7 152v22M309.7 152h-188.5v22h188.5M98.6 164.7h2.4M98.6 164.7v27.1M101 164.7v27.1M115.7 173.7h5.5M115.7 173.6h5.5"/>
<path d="M121.2 173.5h170M121.2 167.5h170M121.2 167h170M133.2 162.1l1 1.8M133.7 163v51.7M134.2 163.9l.7 .7-.5 .2zM134.2 163.9l8.7 15.1h33.6M155.3 176.2l-1.3 3.3M169.1 176.7h2.6M169.5 177.7l.9 1.6M170.4 176.7v2.6M171.4 177.7l-1 1.6"/>
<path d="M183.7 163v51.7M269.9 163h2.5M270.2 162.3a1.19 1.19 0 0 1 1.6-.2 1.19 1.19 0 0 1 .3 1.6 1.19 1.19 0 0 1-1.6 .2 1.19 1.19 0 0 1-.3-1.6zM270.8 171.3l.8 1.5M271.2 165.3v49.4M271.2 161.7v2.5M271.2 172h31.9M271.6 172.8l.7 .7-.4 .2zM271.6 172.8l5.9 10h25.8M291.2 173.8h4.8M291.2 173.4h5M296.2 173.4l-.2 .4"/>
<path d="M300.8 171h.5l-.2 1zM307.5 173h.5l-.3 1zM359.3 175.9h10.2M98.6 191.8l.2 4.2 .5 5.4M98.6 191.8h2.4M98.6 191.8h-.4v6l.8 4.5M101 191.8l.8 9.3M115.7 182h16.1M118.2 198.4h1.9M120.1 198.4v3.4M135.3 182.2h1.3v2.7h-1.3M135.3 181.6v4.1h2.2v-4.1"/>
<path d="M135.5 185.7v16.8M139 181.6v4.1h9.4M146.5 181.7h1.3v2.7M146.5 181.6v2.8h1.9M147.8 196.1v2.9h-1.3M147.8 183.2h.6M148.4 183.2v1.2M148.4 183.2v-1.6h-16.6v22.1h-9.1v-1.7M148.4 196.1h-1.9v3.2h-11l-3.7-.8-13.6-.2v3.7M148.4 184.4v18.6h-11.7v-1.7h11.7M281.7 185.1l-1.3 3.3M293.8 180.5h2.6"/>
<path d="M294.1 181.6l1 1.6M295.1 180.5v2.7M296.1 181.6l-1 1.6M355.3 197.9h10.9M357.3 197.9l.3 1h-.5zM357.3 184.9v21M362.2 195.8h9.2M363.2 195.6l1 .2-1 .3zM364.2 193.8v4.1a4 4 0 0 0-4 4 4 4 0 0 0 4 4M366.2 195.8l1-.2v.5zM366.2 197.9a4 4 0 0 1 4 4 4 4 0 0 1-4 4h-10.9M366.2 193.8v4.1"/>
<path d="M98.2 212.7l1-.2v.5zM98.2 212.7h173M99 202.3a2.63 2.63 0 0 0 2.8 2.1M99.3 201.4l.2 .1M99.3 201.4l.1 .8M99.4 202.2h.1M99.4 202.2l.3 .9M99.4 202.2l-.4 .1M99.5 202.2l.3 .8M99.5 201.5v.7M99.6 201.1h2.2M99.6 201.1l-.3 .3"/>
<path d="M99.6 201.1l.2 .2M99.7 203.1a2.75 2.75 0 0 0 2.1 1.3M99.8 201.3h2M99.8 201.3l-.3 .2M99.8 203l-.1 .1M99.8 203l.5 .7 1.5 .5M99.8 203h2.5M101.8 201.1v.2M101.8 201.1h2.1M101.8 201.3h2M101.8 204.2v.2M101.8 204.2h.5"/>
<path d="M102.3 201.6v2.8M102.3 201.6h1.5M103.8 203.4h.1M103.8 201.3v2.9M103.8 204.2l-1.5 .2M103.9 203.4v1l-.1-.1M103.9 201.1l-.1 .2M103.9 201.1v2.3M103.9 203.4l6.8 .1M110.7 203.5v1l-8.9-.1M110.7 204.3l.2 .2M110.7 203.5h5"/>
<path d="M110.9 204.5h4.5M115.7 203.5v.8l-.3 .2M115.7 202h16.1M118.2 201.8h1.9M125.6 203.7v2.7h3.7v-2.7M131.8 202.2l3.7 .3M132.7 212.5l1 .2-1 .3zM133.7 212.7l1-.2v.5zM135.5 202.5h1.2M138.3 203v2.8h8.4v-2.8M139.8 203v2.8M182.7 212.5l1 .2-1 .3z"/>
<path d="M183.7 212.7l1-.2v.5zM270.2 212.5l1 .2-1 .3zM357.1 204.9h.5l-.3 1zM4 238.5h148.9v54.5M49.6 238.5v54.5M4 248.5h148.9M4 254.5h148.9M84 248.5v6M118.4 248.5v6M216 253h200M216 248h65M216 258h65"/>
<path d="M228.6 243v15M255.2 243v15M281 243v50M296 243v30M346 243v30M361 243v30M381 253v20M392 253v20M416 243h-200v50M4 260.5h148.9M4 266.4h148.9M4 273.4h148.9"/>
<path d="M95.6 278.9h1.6M95.6 277.3h1.6M96.4 276.5v1.6M216 278h65M216 273h200M216 263h165M216 268h65M231 263v15M256 263v15M311 273v20M393.4 260.5l9-2.5v10l-9-2.5zM4 280.7h148.9"/>
<path d="M4 287h148.9M84 287v6M118.4 287v6M270.4 287.3h1.3M270.4 286h1.3M271 285.3v1.3"/>
<circle cx="133.7" cy="57.9" r=".84"/>
<circle cx="146.2" cy="58.1" r=".84"/>
<circle cx="146.2" cy="58.1" r="1.01"/>
<circle cx="151.2" cy="58.1" r="1.73"/>
<circle cx="151.2" cy="58.1" r="1.68"/>
<circle cx="156.2" cy="58.1" r=".75"/>
<circle cx="156.2" cy="58.1" r=".89"/>
<circle cx="161.2" cy="58.1" r="1.67"/>
<circle cx="161.2" cy="58.1" r="1.72"/>
<circle cx="166.2" cy="58.1" r=".84"/>
<circle cx="166.2" cy="58.1" r="1.01"/>
<circle cx="183.7" cy="57.9" r=".84"/>
<circle cx="233.7" cy="57.8" r=".85"/>
<circle cx="271.2" cy="57.8" r=".85"/>
<circle cx="123.3" cy="69.4" r="1.42"/>
<circle cx="123.3" cy="64.4" r="1.42"/>
<circle cx="123.3" cy="64.4" r="1.5"/>
<circle cx="123.3" cy="69.4" r="1.5"/>
<circle cx="133.7" cy="75.8" r=".84"/>
<circle cx="146.2" cy="75.6" r="1.01"/>
<circle cx="146.2" cy="75.6" r=".83"/>
<circle cx="151.2" cy="75.6" r="1.72"/>
<circle cx="151.2" cy="75.6" r="1.67"/>
<circle cx="156.2" cy="75.6" r=".89"/>
<circle cx="156.2" cy="75.6" r=".74"/>
<circle cx="161.2" cy="75.6" r="1.72"/>
<circle cx="161.2" cy="75.6" r="1.69"/>
<circle cx="166.2" cy="75.6" r="1.01"/>
<circle cx="166.2" cy="75.6" r=".83"/>
<circle cx="183.7" cy="75.8" r=".84"/>
<circle cx="233.7" cy="75.8" r=".85"/>
<circle cx="289.2" cy="69.4" r="1.42"/>
<circle cx="289.2" cy="64.4" r="1.42"/>
<circle cx="289.2" cy="64.3" r="1.5"/>
<circle cx="289.2" cy="69.4" r="1.5"/>
<circle cx="153.9" cy="81.7" r="1.3"/>
<circle cx="153.9" cy="81.7" r="1.36"/>
<circle cx="157.4" cy="81.7" r="1.29"/>
<circle cx="157.4" cy="81.7" r="1.35"/>
<circle cx="171.4" cy="87.1" r="1.14"/>
<circle cx="269.4" cy="81.7" r="1.3"/>
<circle cx="269.4" cy="81.7" r="1.36"/>
<circle cx="123.7" cy="115" r="1.5"/>
<circle cx="123.7" cy="115" r="1.43"/>
<circle cx="142.7" cy="109.5" r="1.3"/>
<circle cx="142.7" cy="109.5" r="1.5"/>
<circle cx="142.7" cy="109.5" r="1.36"/>
<circle cx="152.7" cy="105.4" r=".83"/>
<circle cx="152.7" cy="105.4" r=".76"/>
<circle cx="152.7" cy="105.4" r=".5"/>
<circle cx="154.9" cy="105" r="1.11"/>
<circle cx="154.9" cy="105" r="1.15"/>
<circle cx="157.4" cy="105" r="1.11"/>
<circle cx="157.4" cy="105" r="1.15"/>
<circle cx="168.7" cy="109.5" r="1.3"/>
<circle cx="168.7" cy="109.5" r="1.5"/>
<circle cx="258.2" cy="109.5" r="1.3"/>
<circle cx="258.2" cy="109.5" r="1.5"/>
<circle cx="258.2" cy="109.5" r="1.36"/>
<circle cx="269.2" cy="109.5" r="1.35"/>
<circle cx="269.2" cy="109.5" r="1.3"/>
<circle cx="269.2" cy="109.5" r="1.5"/>
<circle cx="288.7" cy="115" r="1.41"/>
<circle cx="288.7" cy="115" r="1.51"/>
<circle cx="342.2" cy="119.5" r="1.32"/>
<circle cx="342.2" cy="119.5" r="1.52"/>
<circle cx="342.2" cy="119.5" r="1.37"/>
<circle cx="358.7" cy="119.4" r="1.37"/>
<circle cx="358.7" cy="119.5" r="1.53"/>
<circle cx="358.7" cy="119.5" r="1.32"/>
<circle cx="384.3" cy="107.7" r="1.5"/>
<circle cx="342.2" cy="125" r="1.32"/>
<circle cx="342.2" cy="125" r="1.52"/>
<circle cx="342.2" cy="125" r="1.37"/>
<circle cx="358.7" cy="125" r="1.37"/>
<circle cx="358.7" cy="125" r="1.53"/>
<circle cx="358.7" cy="125" r="1.32"/>
<circle cx="370.7" cy="121.3" r="1.48"/>
<circle cx="133.7" cy="154" r=".85"/>
<circle cx="142.4" cy="148.1" r=".63"/>
<circle cx="153.9" cy="148.1" r=".63"/>
<circle cx="157.4" cy="148.1" r=".62"/>
<circle cx="168.9" cy="148.1" r=".62"/>
<circle cx="183.6" cy="154" r=".85"/>
<circle cx="233.7" cy="154" r=".86"/>
<circle cx="257.9" cy="148.1" r=".63"/>
<circle cx="269.4" cy="148.1" r=".63"/>
<circle cx="271.2" cy="154" r=".86"/>
<circle cx="133.7" cy="163" r=".99"/>
<circle cx="133.7" cy="172" r=".84"/>
<circle cx="154.6" cy="177.9" r="1.15"/>
<circle cx="183.7" cy="172" r=".84"/>
<circle cx="183.7" cy="163" r="1"/>
<circle cx="233.7" cy="172" r=".85"/>
<circle cx="270.9" cy="163" r="3.7"/>
<circle cx="271.2" cy="172" r=".85"/>
<circle cx="281" cy="186.8" r="1.14"/>
</g>
<path d="M412.4 262.3a2.5 2.5 0 0 0-4.1-1.1 2.5 2.5 0 0 0 1 4.2 2.5 2.5 0 0 0 3.2-2.9l-.1-.2" fill="none" stroke="#000" stroke-width=".3" stroke-dasharray="30.5 1.3 1.3 1.3" stroke-dashoffset="24.5" stroke-linecap="butt"/>
<path d="M414.8 261.5a5 5 0 0 0-8.3-2 5 5 0 0 0 2.2 8.3 5 5 0 0 0 6.2-6l-.1-.3" fill="none" stroke="#000" stroke-width=".3" stroke-dasharray="30.5 1.3 1.3 1.3" stroke-dashoffset="16.7" stroke-linecap="butt"/>
<path d="M269.9 163h-1M271.2 164.2v1M271.2 161.7v-1M272.4 163h1" fill="none" stroke="#000" stroke-width=".3" stroke-dasharray="30.5 1.3 1.3 1.3"/>
<path d="M350.5 115.3v6.5" fill="none" stroke="#000" stroke-width=".3" stroke-dasharray="30.5 1.3 1.3 1.3" stroke-dashoffset="29.1"/>
<path d="M410 255.7v14.9" fill="none" stroke="#000" stroke-width=".3" stroke-dasharray="30.5 1.3 1.3 1.3" stroke-dashoffset="25"/>
<path d="M403.4 263l12.6-.1" fill="none" stroke="#000" stroke-width=".3" stroke-dasharray="30.5 1.3 1.3 1.3" stroke-dashoffset="26.1"/>
<path d="M216 248v5" fill="none" stroke="#000" stroke-width=".3" stroke-dasharray="30.5 1.3 1.3 1.3" stroke-dashoffset="29.9"/>
<path d="M128.7 75.6v-17.5M156.2 75.6v-17.5M256.2 75.6v-17.5M283.7 75.6v-17.5" fill="none" stroke="#f00" stroke-width=".3" stroke-dasharray="30.5 1.3 1.3 1.3" stroke-dashoffset="23.6"/>
<g fill="#000">
<path d="M338.7 127.8l.9-.5-.6 .9z"/>
<path d="M97.2 21.3l1 .2-1 .3zM128.7 21.5l1-.2v.5z"/>
<path d="M171.8 58.1l.2 1h-.5zM171.5 74.6h.5l-.2 1zM93.6 25.4l.2 .9h-.5zM93.3 76.9h.5l-.2 1zM307.7 152l.3 1h-.5zM307.5 173h.5l-.3 1z"/>
<path d="M177.7 50.4l1 .3-1 .2zM133.7 50.7l1-.3v.5zM295.2 142l1 .2-1 .3zM271.2 142.2l1-.2v.5zM360.5 137.7l1 .3-1 .2zM350.5 138l1-.3v.5z"/>
<path d="M295.2 51.6l1 .2-1 .3zM283.7 51.8l1-.2v.5zM255.2 13.2l1 .2-1 .3zM156.2 13.4l1-.2v.5z"/>
<path d="M98.2 98.6l1-.2v.5zM295.2 98.4l1 .2-1 .3zM98.2 13.4l1-.2v.5zM155.2 13.2l1 .2-1 .3zM145.9 76.6l-.5 .9 .5 .1zM146.2 54.4l1-.2v.5zM165.2 54.2l1 .2-1 .3zM156.4 76.5v1l.5-.1zM98.2 142.2l1-.2v.5zM132.7 142l1 .2-1 .3zM98.2 212.7l1-.2v.5zM132.7 212.5l1 .2-1 .3zM133.7 212.7l1-.2v.5zM182.7 212.5l1 .2-1 .3zM183.7 212.7l1-.2v.5zM270.2 212.5l1 .2-1 .3zM134.2 163.9l.2 .9 .5-.2zM271.6 172.8l.3 .9 .4-.2zM338.6 137.7l1 .3-1 .2zM350.5 138l1-.3v.5z"/>
<path d="M339.7 98.5l1-.3v.5zM360.2 98.2l1 .3-1 .2z"/>
<path d="M332.2 127h.5l-.2 .9zM332.5 101.9l.2 1.1h-.5z"/>
<path d="M133.7 142.2l1-.2v.5zM232.7 142l1 .2-1 .3z"/>
<path d="M233.7 142.2l1-.2v.5zM270.2 142l1 .2-1 .3z"/>
<path d="M301.1 154l.2 1h-.5zM300.8 171h.5l-.2 1z"/>
<path d="M357.3 197.9l.3 1h-.5zM357.1 204.9h.5l-.3 1z"/>
<path d="M366.2 195.8l1-.2v.5zM363.2 195.6l1 .2-1 .3z"/>
</g>
<path d="M339.6 127v.5" fill="none" stroke="#f00" stroke-width=".3"/>
<g font-size="6.3">
<text x="282.1" y="250.3">名称</text>
<text x="347.1" y="250.3">图号</text>
<text x="282.1" y="260.3">材质</text>
<text x="347.1" y="260.3">质量</text>
<text x="383.3" y="262.1">视</text>
<text x="383.3" y="270">图</text>
<text x="282.1" y="270.3">版次</text>
<text x="347.1" y="270.3">比例</text>
</g>
<g font-size="4.9">
<text x="5.5" y="230.2">注意：1.行走平行度（正面+侧面），450行程内，≤±0.03mm，1000行程内，≤±0.05mm。</text>
<text x="14.2" y="236.1">2.本体形变，450行程内，≤±0.03mm，1000行程内，≤±0.05mm。</text>
<text x="16.9" y="245.5">型号规格</text>
<text x="78.9" y="245.5">GTH4-200-BR-M05-C4</text>
<text x="10.7" y="253.5">螺杆规格/型号</text>
<text x="61.8" y="253.5">1002</text>
<text x="96.3" y="253.5">1005</text>
<text x="16.9" y="259.5">有效行程</text>
<text x="97.5" y="259.5">200</text>
<text x="16.9" y="265.5">精度等级</text>
<text x="98.7" y="265.5">C7</text>
<text x="16.9" y="272">马达容量</text>
<text x="87.6" y="272">50W(无刹车)</text>
<text x="11.9" y="279.1">重复定位精度</text>
<text x="97.7" y="279.1">0.02</text>
<text x="4.5" y="285.9">感应开关方式及数量</text>
<text x="81.4" y="285.9">外挂型三只（C4）</text>
<text x="11.9" y="292.1">建议最快速度</text>
<text x="58.1" y="292.1">100MM/S</text>
<text x="92.5" y="292.1">250MM/S</text>
<text x="127" y="292">500MM/S</text>
</g>
<g font-size="4.2">
<text x="301.9" y="249.5">GTH4-200-BR-M05-C4</text>
<text x="259" y="267">2022/9/24</text>
</g>
<g font-size="4.1">
<text x="108.1" y="12.9">116 滑台原点</text>
<text x="196.8" y="12.9">200 有效行程</text>
<text x="101.8" y="20.9">61</text>
<text x="110.4" y="20.9">1 滑台极限位置</text>
<text x="158" y="50">90</text>
<text x="158" y="53.8">40</text>
<text x="299.6" y="51.2">25</text>
<text x="308.2" y="51.2">1 滑台极限位置</text>
<text x="93" y="57.5" transform="rotate(-90 93 57.5)">105</text>
<text x="171.2" y="54.6" transform="rotate(-90 171.2 54.6)">35</text>
<text x="117" y="89.2">4 x M4</text>
<text x="134.9" y="89.2">9.5</text>
<text x="161.3" y="88.5">2 x</text>
<text x="174.6" y="88.5">3 H7</text>
<text x="190.6" y="88.5">4.5</text>
<text x="196.9" y="98">396</text>
<text x="348.4" y="97.9">43</text>
<text x="331.9" y="114.3" transform="rotate(-90 331.9 114.3)">52</text>
<text x="319" y="133.4">基准面</text>
<text x="340.1" y="137.4">21.70</text>
<text x="354.4" y="137.4">22</text>
<text x="115.6" y="141.7">71</text>
<text x="171.9" y="141.7">2*100</text>
<text x="252.7" y="141.7">75</text>
<text x="281.3" y="141.6">50</text>
<text x="275.6" y="164.5">II</text>
<text x="300.5" y="163.5" transform="rotate(-90 300.5 163.5)">36</text>
<text x="307.2" y="163.6" transform="rotate(-90 307.2 163.6)">44</text>
<text x="144.5" y="179.3">2 x</text>
<text x="157.8" y="179.3">4 H7</text>
<text x="173.8" y="179.3">4</text>
<text x="359.3" y="180">2 : 1</text>
<text x="362.4" y="174.8">II</text>
<text x="279.2" y="183.2">8 x M4</text>
<text x="298.3" y="183.2">10</text>
<text x="284.2" y="188.2">3.40 贯穿</text>
<text x="352.7" y="197.1" transform="rotate(-90 352.7 197.1)">+0.012</text>
<text x="356.8" y="195" transform="rotate(-90 356.8 195)">0</text>
<text x="369.4" y="195.3">1</text>
<text x="356.8" y="201.2" transform="rotate(-90 356.8 201.2)">4</text>
<text x="115.6" y="212.1">71</text>
<text x="152.3" y="212.1">100</text>
<text x="220.4" y="212.1">175</text>
<text x="221.3" y="247.4">1</text>
<text x="131.6" y="253.2">1010</text>
<text x="218.2" y="257.4">序号</text>
<text x="221.3" y="252.4">2</text>
<text x="230.7" y="257.4">修 订 版 次</text>
<text x="255.9" y="257.4">设计变更编号</text>
<text x="225" y="262.4">设</text>
<text x="238.8" y="262.4">计</text>
<text x="252.5" y="262.4">变</text>
<text x="266.2" y="262.4">更</text>
<text x="218.4" y="267.4">设 计</text>
<text x="367.9" y="269.9">1:2</text>
<text x="218.4" y="272.4">校 核</text>
<text x="218.4" y="277.4">批 准</text>
<text x="218.9" y="282.9">技术要求：</text>
<text x="229.2" y="287.4">1、未标注公差全部 0.1</text>
<text x="229.1" y="291.9">2、未标注倒角全部C0.3</text>
</g>
</svg>
